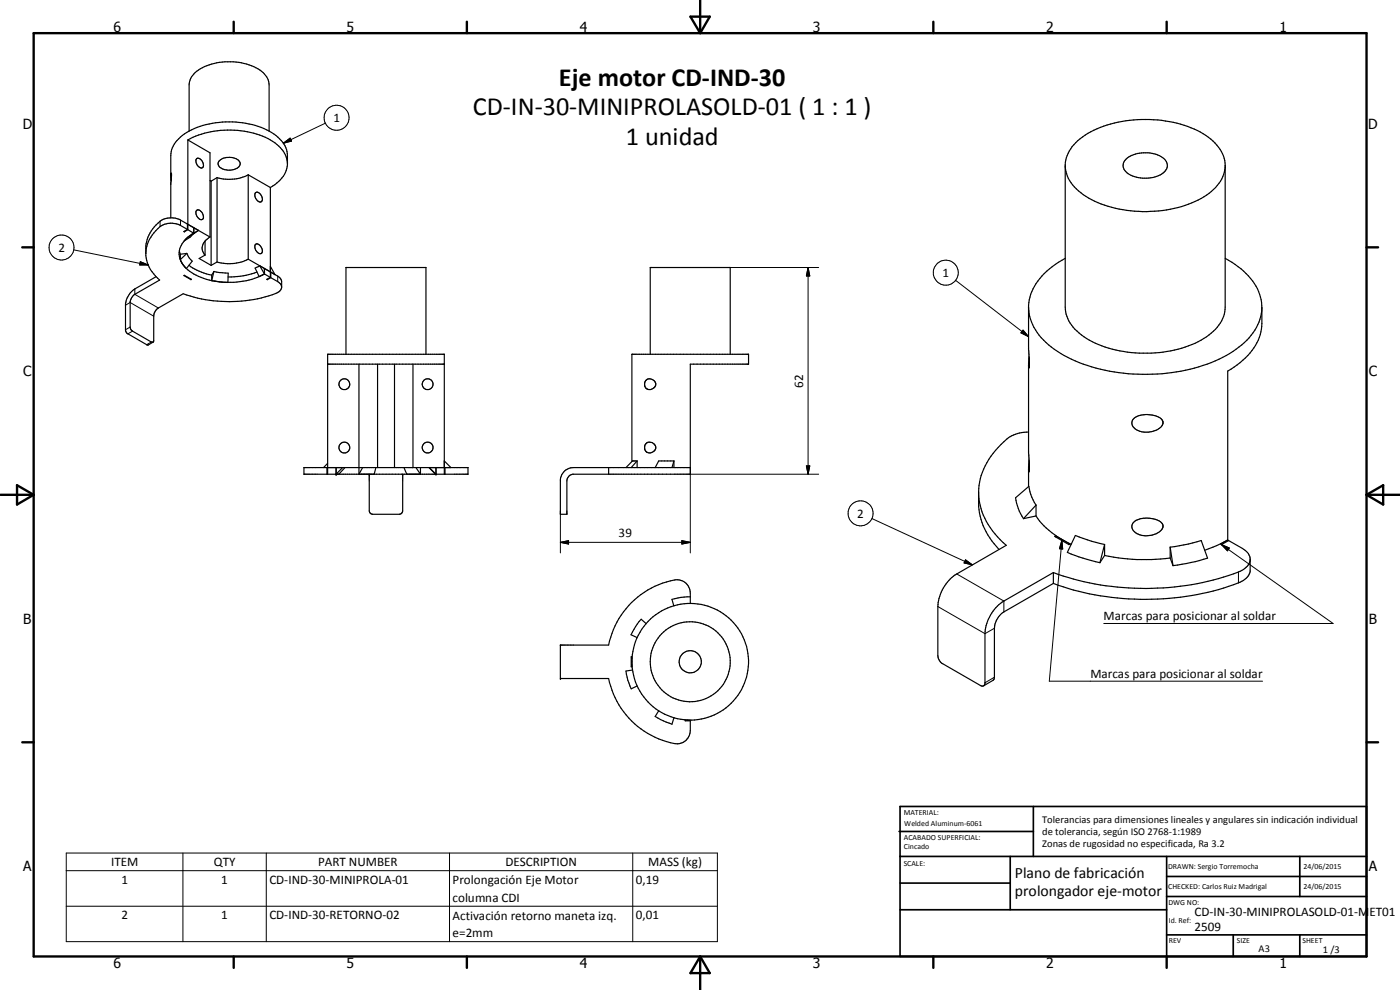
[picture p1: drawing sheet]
<svg xmlns="http://www.w3.org/2000/svg" width="420mm" height="297mm" viewBox="0 0 420 297" stroke-linecap="round" stroke-linejoin="round" font-family="sans-serif">
<g fill="none" stroke="#000" stroke-width=".35">
<path d="M56.8 39.3a9 9 0 0 0-5.5 7.4v18.6M56.8 39.3a27.4 27.4 0 0 1 24 0M56.8 39.3v-13.9a7 7 0 0 1 5.2-5.7 17.8 17.8 0 0 1 8-1.2 12.9 12.9 0 0 1 10 4.6l.5 .9 .3 1.4v13.9M80.8 39.3a9 9 0 0 1 5.5 7.4 10 10 0 0 1-.4 4.5 10 10 0 0 1-4.8 5.1M51.3 52.1h.1M51.4 52l-.1 .4M51.4 52h.1M51.4 52l-.1 1.9M56.4 42l6.6 3.8v25.3M56.4 42v26.9M56.4 42a26.9 26.9 0 0 1 26.1 .8 8.3 8.3 0 0 1 3.8 6M59 47.7a1.57 1.57 0 0 1 2 1.7v.7a1.28 1.28 0 0 1-2-1l-.2-.8z"/>
<path d="M63 54.1l.4 .3M63.4 54.4v25.2M65.1 53.3l-1.7 1.1M65.1 53.3v25.3M65.7 48.3a4.5 4.5 0 0 1 6.2 .2 1.61 1.61 0 0 1-1.4 2.3 4.2 4.2 0 0 1-4.9-1.2l-.2-.5zM74.5 52.5v25.3M74.5 52.5a12.6 12.6 0 0 1-9.4 .8M74.5 52.5l6.6 3.8M76.6 57.9a.95 .95 0 0 1 1.5 .4 1.67 1.67 0 0 1 .3 2.2 1.91 1.91 0 0 1-1.9-2.4zM81.1 56.3v26.9M319.7 50.1a11.5 11.5 0 0 0 5.4 8.3 35.8 35.8 0 0 0 21.4 5 30.3 30.3 0 0 0 17-6 10.6 10.6 0 0 0 4.2-7.1M323.5 42.2a31.9 31.9 0 0 1 21.5-6.3 31.5 31.5 0 0 1 18.4 5.8 10.6 10.6 0 0 1 4.3 7.9v42.6a11.1 11.1 0 0 1-5.6 8.8 35.6 35.6 0 0 1-24.9 4.5 25 25 0 0 1-15.1-7.3 9.7 9.7 0 0 1-2.4-6v-42.8a10.5 10.5 0 0 1 3.8-7.2z"/>
<path d="M338 47.7a9.3 9.3 0 0 1 11.8 .4 2.85 2.85 0 0 1-1.6 4.4 9.4 9.4 0 0 1-10.6-1.3 2.54 2.54 0 0 1 .4-3.5zM51.2 65.4h1.4a9.1 9.1 0 0 1 3.6 1.8v1.6M51.2 65.4a6.2 6.2 0 0 0-5.4 3.3l-1.4 2.5a11.9 11.9 0 0 0-.4 6.9 10.9 10.9 0 0 0 3.9 5.9l-7.4 4.3a3.6 3.6 0 0 0-1.4 2.2l.1 8.2 .6 .7 6 3.3 .3-.3v-7.5a3.1 3.1 0 0 1 1.4-2.5l7.5-4.3a39.6 39.6 0 0 0 28.8-.6 1.67 1.67 0 0 0 .7-1.6 1.67 1.67 0 0 0-1.2-1.4l-2-1.2M53.8 75.3l.3 1M54.1 76.3v1.6M55.3 69.4v.2M56.1 76l.7 1.5 .9 .9-1.7 2.2-1.2-1.3-.7-1.4M56.1 76l-2 1.9M56.1 76l-2 .3M56.2 67.4l6.8 3.7M56.2 68.8l-1 .7 .1 .1M56.2 68.8l-2-1.2a6 6 0 0 0-8 2.2 9.7 9.7 0 0 0-2.4 6.2"/>
<path d="M56.4 68.9l-1.1 .7M56.4 68.9l1.8 1.1M56.7 79.6a16.8 16.8 0 0 0 6.8 2.9M58.2 70a6.9 6.9 0 0 0-4.3 7.4 10.3 10.3 0 0 0 7.2 6.1 24.3 24.3 0 0 0 16.9-.6l1.4-.7M59 63.2a1.45 1.45 0 0 1 2 1.4l.1 .6a.74 .74 0 0 1-.5 .7 .74 .74 0 0 1-.9-.3 2.02 2.02 0 0 1-.7-2.4zM59.6 69.1l-1.4-.8v1.7M59.6 69.1l-4.3 3.2 1.2-1.3 1.7-1M59.6 69.1l-1.4 .9M61.5 72.3v4.2M61.5 76.5l-1.7 1.1 3.6 2M63 71.1a3.5 3.5 0 0 0-1.8 5.1l.3 .3M65.1 78.6l-1.7 1"/>
<path d="M74.5 77.8a13 13 0 0 1-9.4 .8M74.5 77.8l8 4.6-1.4-2.5M76.6 73.4a1.36 1.36 0 0 1 2 1.1l.2 .9a.9 .9 0 0 1-.9 .7 .9 .9 0 0 1-.9-.7l-.5-1.1zM78 79.8l1.4 .8v1.6M78 79.8l1.4 2.4M78 79.8l-1.4 .6 1.2 2.6 1.1-.5M319.7 77.5a19.9 19.9 0 0 0-10.6 11.7l-.4 2.4 .1 18.8-.1-.5M367.7 77.5a20.3 20.3 0 0 1 10.3 10.8 13 13 0 0 1-3.8 13.8 40.1 40.1 0 0 1-24 9.9 51.1 51.1 0 0 1-32.8-6.5 17 17 0 0 1-8.7-13M46.9 83l-6.4 3.7a6.4 6.4 0 0 0-2.8 4.5v7.9l.2 .6 .3 .4 5.9 3.4h.4l1.4-.8M55.2 82.7l2.2 1.1zM57.3 83.7v.2M63.5 82.5v1.7"/>
<path d="M64.2 81.4l4.3 .6-.1 2.8-4.9-.6M64.2 81.4l-.7 2.8M64.2 81.4l-.7 1.1M77.1 81.6a22.8 22.8 0 0 1-8.7 1.5M79.4 82.2l1.7 1M80.2 83.7v.2M81.1 83.2l-1 .6 .1 .1M81.3 81.7l2.8 1.8 .4 1v1.6M81.3 81.7v1.6M81.3 81.7h-.2M81.3 83.3l-1.1 .6M378.7 92.2v4.9a16.7 16.7 0 0 1-8.3 13l-1.9 1.2v51"/>
<path d="M98.3 109.3h35M103.8 106.3v-26h24v26M107.7 109.3v33l1.1-2M113.3 109.3v31M118.4 109.3v31M123.9 109.3v31M193.8 114.1a1.7 1.7 0 0 1 2.5 0 1.7 1.7 0 0 1-.2 2.5 1.7 1.7 0 0 1-2.4-.4l-.1-.2a1.91 1.91 0 0 1 .2-1.9zM195.1 106.3v-26h24v26M308.9 107.2l-.2 1.8v26.9l.2 4.7-.1 .8-.1-.4M308.9 110.3h-.1M98.3 139l-1.2 1.3M133.3 138.3l2 2"/>
<path d="M189.6 138.5v-32.2h35.1v3h-17.5v33h-35.4a2.2 2.2 0 0 0-1.7 2v10h-1.9v-10.5a4 4 0 0 1 4-3.5h35M191.2 138.3h-1.4l-1.9 2M191.2 138.3l-1.8 2M191.2 138.3v2M202.3 138.3l-.6 2M202.3 138.3v2M202.3 138.3h-4.6l-1.1 2M308.7 129.6a11 11 0 0 0-9.1 4.6 20.3 20.3 0 0 0-5.9 13.4 23.9 23.9 0 0 0 .5 7.3 21.7 21.7 0 0 0 5.6 10M308.9 138.2l-.2 7.8M340.4 125.5a7.4 7.4 0 0 1 8.3 .4l.2 .5a2.4 2.4 0 0 1-1.9 2.7 5.7 5.7 0 0 1-7.1-1.3 1.86 1.86 0 0 1 .5-2.3zM91.2 140.3h49.3v2h-49.3zM98.1 140.3v2"/>
<path d="M98.3 142.3v-36h35v36M100.9 140.3v2l1.9-2M103.5 140.3l-1.8 2M110.8 142.3v11l.3 .6 .7 .4h8l.8-.4 .3-.6v-11M112.8 140.3l-.5 2M121.2 140.3l.9 2M124.8 140.3l1.4 2v-2M128.7 140.3l2 2M128.9 140.3l1.9 2v-2M133.6 140.3v2M182.7 140.3v2M293.7 148.6a21.8 21.8 0 0 0 8.3 15l-14.9 8.6a12.4 12.4 0 0 0-5.6 9.8v14.7a3 3 0 0 0 1.4 2.4l11.3 6.6a.86 .86 0 0 0 1.4-.6v-15a12.5 12.5 0 0 1 5.7-9.8l14.8-8.5"/>
<path d="M310.9 154.8a23.8 23.8 0 0 0 10.6 8.5M310.9 151.6l-3.7 4M310.9 154.8l-3.7 .8M310.9 151.6v3.2M310.9 151.6l-1.2-2.4-.9-3.3-4 3.5a15.3 15.3 0 0 0 2.4 6.2M340.4 156.5a7.6 7.6 0 0 1 8.1 .3 1.87 1.87 0 0 1-.8 3 6 6 0 0 1-7.8-.9 1.84 1.84 0 0 1 .5-2.4zM207.2 179.1l-2.8 .1-2.7 .6 .5 2M316.1 175l-14.8 8.6a6.1 6.1 0 0 0-2.9 4.9v15.2l-.4 .4-2.8 1.7M316.1 171.8v3.2M316.6 161l.2-.2 4.3 2.4-.3 .2zM316.8 160.8v.3M331.5 166.7a58.1 58.1 0 0 0 19.7 .7"/>
<path d="M331.5 163.4l-1.4 5.4M331.5 166.7l-1.4 2.1M331.5 163.4v3.3M331.5 163.4l-3.9-1-4.9-1.7-2.4 5a55.1 55.1 0 0 0 9.8 3.1M351.2 164.2l5.4-1 3.9-1 1.9 5.3-3.7 1-6.7 1.2M351.2 164.2l.8 5.5M351.2 164.2v3.2M351.2 167.4l.8 2.3M361.6 165.1l3.6-1.4 3.3-1.7-2.2 1.2 .3 .2 2.1-1.2 4.2 2.3a3.9 3.9 0 0 1 2.3 3.2v3.7a4.9 4.9 0 0 1-3.5 3.5 81.6 81.6 0 0 1-55.6 .1M375.2 168.1a4.8 4.8 0 0 1-3.5 3.5 81.6 81.6 0 0 1-55.6 .2M189.4 197.1h.2v3h-.2zM193.9 187.1l-1.5-1.3-1.7 2.2-1.3 2.5 1.8 .8"/>
<path d="M207.2 181.1v-3.2a4.2 4.2 0 0 0-6-3.6 25.1 25.1 0 0 0-18.5 19.2h-14.5v10.1h14.5a24.8 24.8 0 0 0 20.6 19.6 4 4 0 0 0 3.9-4v-2.9h-1.6v-.2h1.6M189.8 201l-1.9 .3 .5 2.8 1 2.6 1.8-.9M197.7 213.3l-1.1 1.7 1.6 .9 3.5 1.4 .6-2"/>
<circle cx="103.4" cy="115.3" r="1.63"/>
<circle cx="128.3" cy="115.3" r="1.63"/>
<circle cx="103.4" cy="134.3" r="1.63"/>
<circle cx="128.3" cy="134.3" r="1.63"/>
<circle cx="195" cy="134.3" r="1.61"/>
<circle cx="207.1" cy="198.5" r="17.5"/>
<circle cx="207.1" cy="198.6" r="12"/>
<circle cx="207.2" cy="198.5" r="3.3"/>
</g>
<g fill="#000">
<circle cx="51.4" cy="52" r=".18"/>
<circle cx="100.9" cy="142.3" r=".18"/>
<circle cx="110.8" cy="142.3" r=".18"/>
<circle cx="120.9" cy="142.3" r=".18"/>
<circle cx="130.8" cy="142.3" r=".18"/>
<circle cx="308.8" cy="141.4" r=".18"/>
<circle cx="168.2" cy="193.5" r=".18"/>
<circle cx="168.2" cy="203.6" r=".18"/>
</g>
<g fill="none" stroke="#000" stroke-width=".3">
<path d="M97.7 37l-12.7 6M85 43l2.1-1.6 .4 .9zM22.1 75l22.4 4.5M42.1 78.5l2.4 1h-2.6zM48 66.4v1.6M54.2 66v1.6M37.7 91.6l1.4-.8 7 4.1M39.1 98.1l-1.4 .8M39.8 99.4l-1.4 .8M40.5 86.7v1.6l7 4.1M83.3 82.8v1.7M219.1 80.3h26.6"/>
<path d="M242.5 80.3l.5 2.5h-1zM242.5 80.3v62M286.8 84.1l21.9 16.9M307 99.1l1.7 1.9-2.3-1.1zM45.4 102.6l-1.4 .8M242 139.8h1l-.5 2.5zM168.2 153.3v12.6M207.2 140.3v25.6M207.2 142.3h38.5M261.7 155.6l30.1 13.9M168.2 162.7l2.4-.5v1zM168.2 162.7h39"/>
<path d="M204.6 162.2l2.6 .5-2.6 .5zM287.1 172.2l14.2 8.1v3.3M289.8 168l2 1.5-2.5-.6zM318.7 162.2l.2 2.5-.9-.1zM318.7 162.2l-3.8 42.2h64M366.6 163.4l2.3 1-.5 .9zM366.6 163.4l33.5 23.7h-68.9M371.7 171.6v3.3M281.5 182l14.1 8.1 2.8-1.6M298.4 203.2l-2.8 1.7M19.9 255.9h195.4v26.6h-195.4zM54.9 255.9v26.6"/>
<path d="M79.9 255.9v26.6M134.9 255.9v26.6M189.9 255.9v26.6M19.9 261.2h195.4M19.9 271.9h195.4"/>
<circle cx="101" cy="35.3" r="3.7"/>
<circle cx="18.5" cy="74.3" r="3.7"/>
<circle cx="283.8" cy="81.8" r="3.7"/>
<circle cx="258.3" cy="154" r="3.8"/>
</g>
<g fill="none" stroke="#000" stroke-width=".71">
<path d="M10.1 9.9h400v277.1h-400zM70.1 6.5v3.4M140.1 6.5v3.4M207.2 5h5.8l-2.9 4.9zM210.1 0v9.9M280.1 6.5v3.4M350.1 6.5v3.4M6.7 74.2h3.4M410.1 74.2h3.5M.1 148.5h10M5.1 145.6l5 2.9-5 2.9zM410.1 148.5h10"/>
<path d="M410.1 148.5l5-2.9v5.8zM6.7 222.7h3.4M410.1 222.7h3.5M70.1 287v3.4M140.1 287v3.4M210.1 287v10M210.1 287l2.9 5h-5.8zM280.1 287v3.4M350.1 287v3.4"/>
</g>
<g fill="none" stroke="#000" stroke-width=".51">
<path d="M269.8 249.5h40.3M270.1 242h140v45h-140zM270.1 257h140M303.2 257v16M310.1 242v15M350.1 257v30M390.1 257v12M270.1 265h33.1M270.1 273h80M350.1 269h60M350.1 263h60M350.1 280.5h60"/>
<path d="M370.1 280.5v6.5M390.1 280.5v6.5"/>
</g>
<path d="M85 43l2.1-1.6 .4 .9zM42.1 78.5l2.4 1h-2.6zM242.5 80.3l.5 2.5h-1zM307 99.1l1.7 1.9-2.3-1.1zM242 139.8h1l-.5 2.5zM168.2 162.7l2.4-.5v1zM204.6 162.2l2.6 .5-2.6 .5zM289.8 168l2 1.5-2.5-.6zM318.7 162.2l.2 2.5-.9-.1zM366.6 163.4l2.3 1-.5 .9z" fill="#000"/>
<g font-size="7.9">
<text x="167.8" y="25.7">Eje motor CD-IND-30</text>
<text x="141.9" y="34.6">CD-IN-30-MINIPROLASOLD-01 ( 1 : 1 )</text>
<text x="187.8" y="43.6">1 unidad</text>
</g>
<g font-size="4.7">
<text x="304.6" y="263.5">Plano de fabricación</text>
<text x="304.6" y="268.9">prolongador eje-motor</text>
</g>
<g font-size="4.2">
<text x="34" y="9.6">6</text>
<text x="104" y="9.6">5</text>
<text x="174" y="9.6">4</text>
<text x="244" y="9.6">3</text>
<text x="314" y="9.6">2</text>
<text x="384" y="9.6">1</text>
<text x="6.8" y="38.7">D</text>
<text x="410.6" y="38.7">D</text>
<text x="7" y="112.9">C</text>
<text x="410.8" y="112.9">C</text>
<text x="7" y="187.1">B</text>
<text x="410.8" y="187.1">B</text>
<text x="7" y="261.4">A</text>
<text x="410.8" y="261.4">A</text>
<text x="34" y="290.4">6</text>
<text x="104" y="290.4">5</text>
<text x="174" y="290.4">4</text>
<text x="244" y="290.4">3</text>
<text x="314" y="290.4">2</text>
<text x="384" y="290.4">1</text>
</g>
<g font-size="3.9">
<text x="100.1" y="36.6">1</text>
<text x="17.5" y="75.5">2</text>
<text x="282.8" y="83.1">1</text>
<text x="241" y="116.3" transform="rotate(-90 241 116.3)">62</text>
<text x="257.3" y="155.3">2</text>
<text x="185.7" y="161.2">39</text>
<text x="331.2" y="186">Marcas para posicionar al soldar</text>
<text x="327.2" y="203.3">Marcas para posicionar al soldar</text>
<text x="33.3" y="259.8">ITEM</text>
<text x="64.2" y="259.9">QTY</text>
<text x="95.4" y="259.8">PART NUMBER</text>
<text x="151.7" y="259.9">DESCRIPTION</text>
<text x="194.5" y="260">MASS (kg)</text>
<text x="36.4" y="265.2">1</text>
<text x="66.4" y="265.2">1</text>
<text x="80.8" y="265.2">CD-IND-30-MINIPROLA-01</text>
<text x="135.8" y="265.3">Prolongación Eje Motor</text>
<text x="190.8" y="265.2">0,19</text>
<text x="36.4" y="275.8">2</text>
<text x="66.4" y="275.8">1</text>
<text x="80.8" y="275.8">CD-IND-30-RETORNO-02</text>
<text x="135.8" y="270.6">columna CDI</text>
<text x="135.8" y="275.9">Activación retorno maneta izq.</text>
<text x="190.8" y="275.8">0,01</text>
<text x="358.5" y="275">CD-IN-30-MINIPROLASOLD-01-MET01</text>
<text x="135.8" y="281.2">e=2mm</text>
<text x="358.5" y="279.4">2509</text>
</g>
<g font-size="3.1">
<text x="312.7" y="246.8">Tolerancias para dimensiones lineales y angulares sin indicación individual</text>
<text x="312.7" y="250.4">de tolerancia, según ISO 2768-1:1989</text>
<text x="312.7" y="254">Zonas de rugosidad no especificada, Ra 3.2</text>
<text x="377.7" y="285.6">A3</text>
<text x="397" y="285.9">1 /3</text>
</g>
<g font-size="2.4">
<text x="271.2" y="244.4">MATERIAL:</text>
<text x="271.3" y="252">ACABADO SUPERFICIAL:</text>
<text x="271.4" y="247.9">Welded Aluminum-6061</text>
<text x="271.3" y="254.6">Cincado</text>
<text x="271.2" y="259.7">SCALE:</text>
<text x="350.6" y="260.8">DRAWN: Sergio Torremocha</text>
<text x="391.2" y="260.6">24/06/2015</text>
<text x="350.6" y="266.9">CHECKED: Carlos Ruiz Madrigal</text>
<text x="391.2" y="266.7">24/06/2015</text>
<text x="350.6" y="271.4">DWG NO:</text>
<text x="350.8" y="276.9">Id. Ref:</text>
<text x="350.8" y="282.8">REV</text>
<text x="371.2" y="282.9">SIZE</text>
<text x="390.9" y="282.9">SHEET</text>
</g>
</svg>
